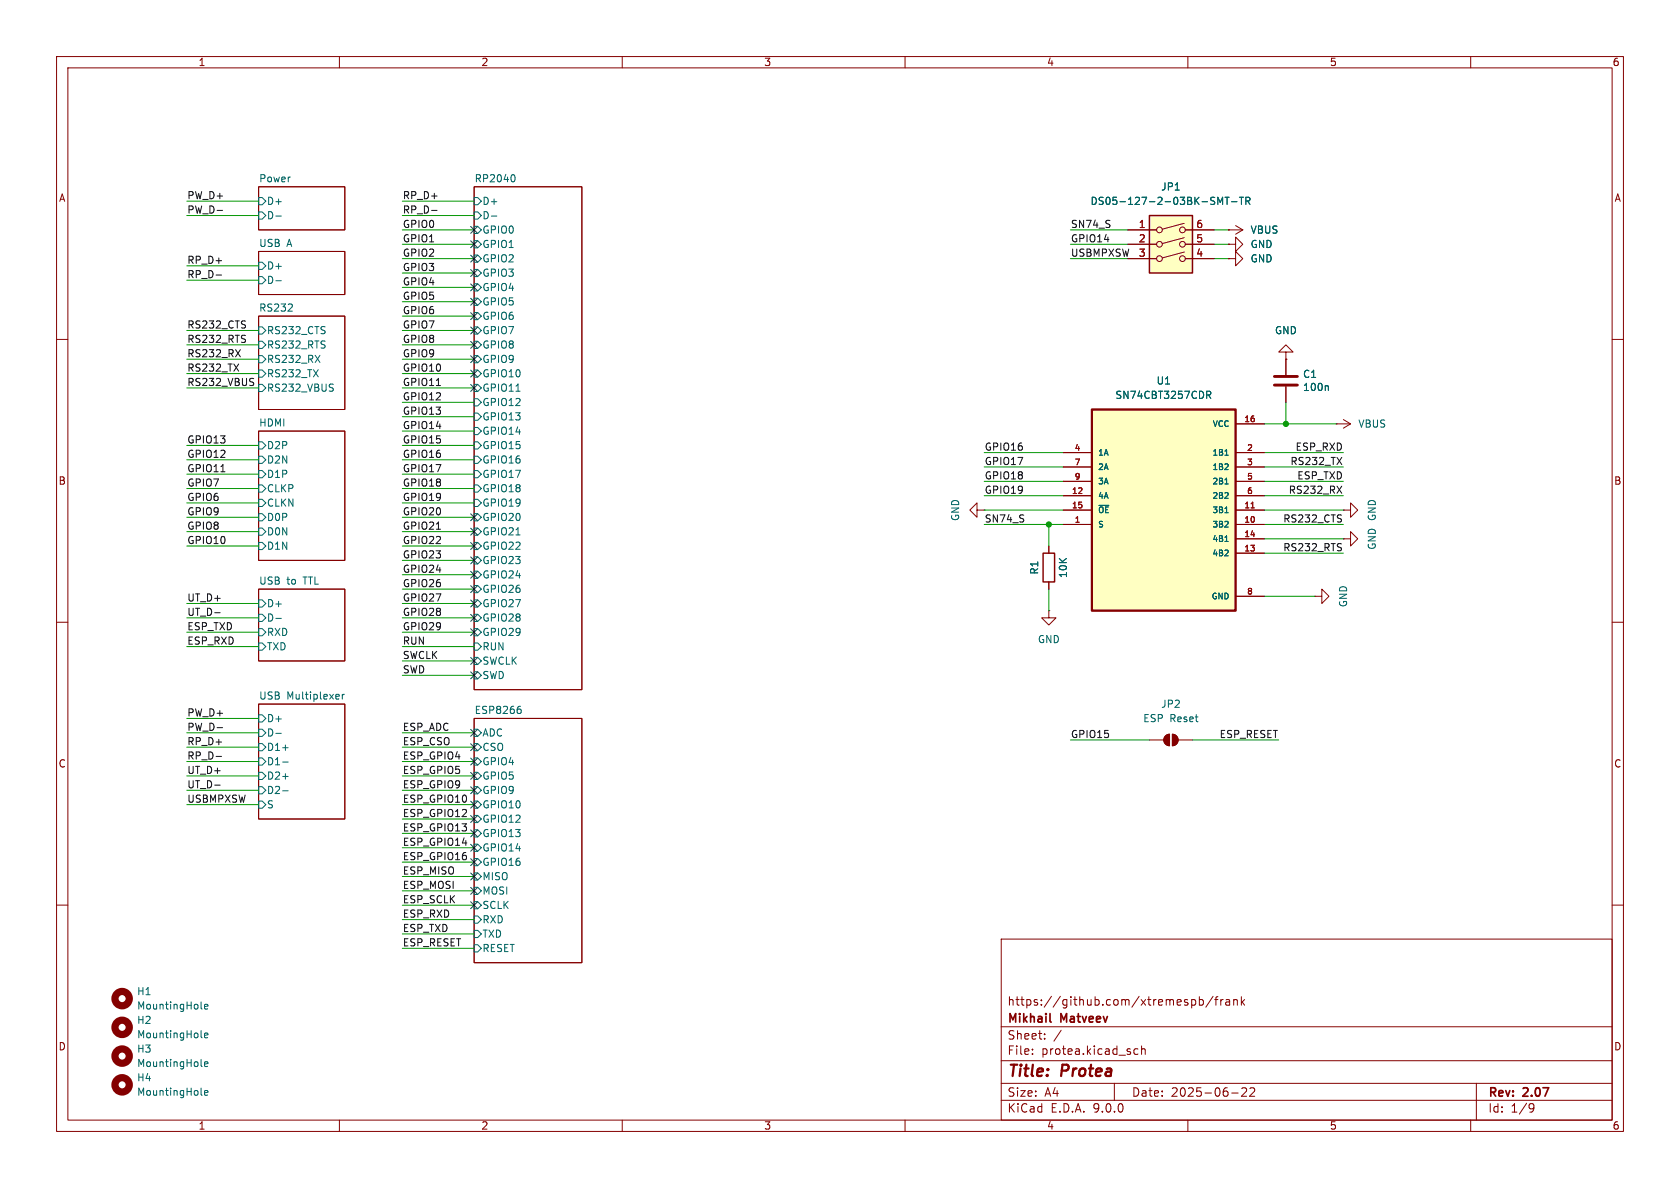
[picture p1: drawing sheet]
<svg xmlns="http://www.w3.org/2000/svg" width="297mm" height="210mm" viewBox="0 0 297 210" stroke-linecap="round" stroke-linejoin="round" font-family="sans-serif">
<g fill="none" stroke="#840000" stroke-width=".18">
<path d="M10 10h277v190h-277zM12 12h273v186h-273zM60 10v2M110 10v2M160 10v2M210 10v2M260 10v2M45.7 33h15.3v7.6h-15.3zM83.8 33h19.1v88.9h-19.1zM45.7 55.9h15.3v16.5h-15.3zM45.7 44.5h15.3v7.6h-15.3zM10 60h2"/>
<path d="M45.7 76.2h15.3v22.9h-15.3zM227.3 63.5v2.8M227.3 68.3v2.8M285 60h2M10 110h2M45.7 104.1h15.3v12.7h-15.3zM285 110h2M45.7 124.5h15.3v20.3h-15.3zM83.8 127h19.1v43.2h-19.1zM10 160h2M177 166h108v32h-108zM210.7 176.8l.4-.1 .3 .3v.4l-.2 .2h-.5"/>
<path d="M212 176.8l.5-.1 .2 .3v.4l-.1 .2h-.6M212 176.2v1.5M214.5 176.1l-1.3 2M214.7 176.7h.6M215.3 176.2l-.3 .2v1.3M215.8 176.7v1M216.2 176.7l-.2 .1-.2 .2M216.7 176.8h.6l.1 .9M217.4 177.1h-.5a.29 .29 0 0 0-.2 .3 .29 .29 0 0 0 .2 .3l.5-.1M218.1 176.8l.2-.1 .4 .1v.9M218.1 176.7v1M219.5 176.2v1.5"/>
<path d="M219.6 177.1l.4 .6M220 176.7l-.5 .6M285 160h2M60 198v2M110 198v2M160 198v2M177 194.5h108M177 191.5h108M177 187.5h108M177 181.5h108M182.5 186.3v.1M182.5 185.5v.1"/>
<path d="M184.7 183.6v.1M184.7 182.8v.1M187.6 182.1l-1.3 2M197 191.5v3M200.5 186.1l.2 .3 .5-.1M201.2 185.5l-.5-.1-.2 .3M201.8 185.5l.2-.1 .4 .1 .1 .9M201.8 184.9v1.5M210 198v2M217.7 193.2h1.2M219.5 192.4l.6-.1 .2 .1 .1 .3-.9 1.1h.9M221 192.4l.5-.1 .2 .1 .1 .3-.9 1.1h.9"/>
<path d="M260 198v2M261 191.5v6.5M270.6 195.1l.5 .1a.99 .99 0 0 1-.4 1.4h-.2M271.2 195.7l-.3 .3h-.3"/>
</g>
<path d="M185.6 180.5l.2 .2" fill="none" stroke="#840000" stroke-width=".3"/>
<g fill="none" stroke="#006464" stroke-width=".18">
<path d="M45.7 34.9h.7l.6 .7-.6 .6h-.7zM45.7 37.5h.7l.6 .6-.6 .6h-.7zM48.8 38.2h.9M83.8 34.9h.7l.6 .7-.6 .6h-.7zM83.8 37.5h.7l.6 .6-.6 .6h-.7zM86.9 38.2h.9M90.8 30.9a.79 .79 0 0 1 0 1.2M45.7 57.8h.7l.6 .6-.6 .7h-.7zM45.7 46.4h.7l.6 .6-.6 .6h-.7zM45.7 48.9h.7l.6 .6-.6 .7h-.7zM48.8 49.6h.9M50.9 55h.8"/>
<path d="M51.6 53.9v.4M83.8 40h.7l.6 .6-.6 .7h-.7zM83.8 42.5h.7l.6 .7-.6 .6h-.7zM83.8 45.1h.7l.6 .6-.6 .7h-.7zM83.8 47.6h.7l.6 .7-.6 .6h-.7zM83.8 50.2h.7l.6 .6-.6 .6h-.7zM83.8 52.7h.7l.6 .6-.6 .7h-.7zM83.8 55.2h.7l.6 .7-.6 .6h-.7zM83.8 57.8h.7l.6 .6-.6 .7h-.7zM45.7 60.3h.7l.6 .7-.6 .6h-.7zM45.7 62.9h.7l.6 .6-.6 .6h-.7zM45.7 65.4h.7l.6 .6-.6 .7h-.7z"/>
<path d="M45.7 67.9h.7l.6 .7-.6 .6h-.7zM45.7 78.1h.7l.6 .6-.6 .7h-.7zM55.7 62.8l.9 1.3M56.6 62.8l-.9 1.3M58.7 67.9l.2 .1M58.8 68.6l.1 .2-.1 .3M83.8 60.3h.7l.6 .7-.6 .6h-.7zM83.8 62.9h.7l.6 .6-.6 .6h-.7zM83.8 65.4h.7l.6 .6-.6 .7h-.7zM83.8 67.9h.7l.6 .7-.6 .6h-.7zM83.8 70.5h.7l.6 .6-.6 .7h-.7zM83.8 73h.7l.6 .7-.6 .6h-.7z"/>
<path d="M83.8 75.6h.7l.6 .6-.6 .6h-.7zM83.8 78.1h.7l.6 .6-.6 .7h-.7zM91.2 69.2h.7M234.7 68.2l.1 .2v.6M45.7 80.6h.7l.6 .7-.6 .6h-.7zM45.7 83.2h.7l.6 .6-.6 .7h-.7zM45.7 85.7h.7l.6 .7-.6 .6h-.7zM45.7 88.3h.7l.6 .6-.6 .6h-.7zM45.7 90.8h.7l.6 .6-.6 .7h-.7zM45.7 93.3h.7l.6 .7-.6 .6h-.7zM45.7 95.9h.7l.6 .6-.6 .7h-.7zM83.8 80.6h.7l.6 .7-.6 .6h-.7z"/>
<path d="M83.8 83.2h.7l.6 .6-.6 .7h-.7zM83.8 85.7h.7l.6 .7-.6 .6h-.7zM83.8 88.3h.7l.6 .6-.6 .6h-.7zM83.8 90.8h.7l.6 .6-.6 .7h-.7zM83.8 93.3h.7l.6 .7-.6 .6h-.7zM83.8 95.9h.7l.6 .6-.6 .7h-.7zM83.8 98.4h.7l.6 .7-.6 .6h-.7zM91.2 94.6h.7M45.7 106h.7l.6 .7-.6 .6h-.7zM45.7 108.6h.7l.6 .6-.6 .7h-.7zM45.7 111.1h.7l.6 .7-.6 .6h-.7zM45.7 113.7h.7l.6 .6-.6 .6h-.7z"/>
<path d="M48.8 109.3h.9M83.8 101h.7l.6 .6-.6 .6h-.7zM83.8 103.5h.7l.6 .6-.6 .7h-.7zM83.8 106h.7l.6 .7-.6 .6h-.7zM83.8 108.6h.7l.6 .6-.6 .7h-.7zM83.8 111.1h.7l.6 .7-.6 .6h-.7zM83.8 113.7h.7l.6 .6-.6 .6h-.7zM83.8 116.2h.7l.6 .6-.6 .7h-.7zM83.8 118.7h.7l.6 .7-.6 .6h-.7zM45.7 126.4h.7l.6 .6-.6 .6h-.7zM45.7 128.9h.7l.6 .6-.6 .7h-.7zM45.7 131.4h.7l.6 .7-.6 .6h-.7z"/>
<path d="M45.7 134h.7l.6 .6-.6 .7h-.7zM45.7 136.5h.7l.6 .7-.6 .6h-.7zM45.7 139.1h.7l.6 .6-.6 .6h-.7zM48.8 129.6h.9M50 132.2h.9M50 134.7h.9M50 137.3h.9M50 139.8h.9M59.8 122.7l.2 .3-.6 .2M59.9 123.5l-.1 .1M60.5 122.7v.9M60.9 122.7l-.4 .3"/>
<path d="M83.8 128.9h.7l.6 .6-.6 .7h-.7zM83.8 131.4h.7l.6 .7-.6 .6h-.7zM83.8 134h.7l.6 .6-.6 .7h-.7zM83.8 136.5h.7l.6 .7-.6 .6h-.7zM83.8 139.1h.7l.6 .6-.6 .6h-.7zM91.7 125.3h.2l.2 .3v.4l-.4 .1M91.8 124.9h.2M45.7 141.6h.7l.6 .6-.6 .7h-.7zM83.8 141.6h.7l.6 .6-.6 .7h-.7zM83.8 144.1h.7l.6 .7-.6 .6h-.7zM83.8 146.7h.7l.6 .6-.6 .7h-.7zM83.8 149.2h.7l.6 .7-.6 .6h-.7z"/>
<path d="M83.8 151.8h.7l.6 .6-.6 .6h-.7zM83.8 154.3h.7l.6 .6-.6 .7h-.7zM83.8 156.8h.7l.6 .7-.6 .6h-.7zM83.8 159.4h.7l.6 .6-.6 .7h-.7zM83.8 161.9h.7l.6 .7-.6 .6h-.7zM83.8 164.5h.7l.6 .6-.6 .6h-.7zM83.8 167h.7l.6 .6-.6 .7h-.7z"/>
</g>
<path d="M225.3 66.5h4.1M225.3 68.1h4.1" fill="none" stroke="#840000" stroke-width=".51"/>
<path d="M193 72.4h25.4v35.6h-25.4z" fill="#ffffc2"/>
<path d="M193 72.4h25.4v35.6h-25.4z" fill="none" stroke="#840000" stroke-width=".41"/>
<g fill="none" stroke="#840000" stroke-width=".18">
<path d="M218.4 74.9h5.1M185.4 96.5v1.3M188 80h5M188 82.6h5M188 85.1h5M188 87.6h5M188 90.2h5M188 92.7h5M218.4 80h5.1M218.4 82.6h5.1M218.4 85.1h5.1M218.4 87.6h5.1"/>
<path d="M218.4 90.2h5.1M218.4 92.7h5.1M218.4 95.3h5.1M218.4 97.8h5.1M237.5 95.3h1.3v-1.3l1.2 1.3-1.2 1.2v-1.2M237.5 95.3h.1M237.5 90.2h1.3v-1.3l1.2 1.3-1.2 1.2v-1.2M237.5 90.2h.1M185.4 108v1.2h1.3l-1.3 1.3-1.3-1.3h1.3M185.4 108h.1M185.4 102.9v1.2M218.4 105.4h5.1"/>
<path d="M232.4 105.4h1.3v-1.3l1.2 1.3-1.2 1.3v-1.3M232.4 105.4h.1M203.2 130.8h2.5M206 130.1l.8-.3v2a1.02 1.02 0 0 1-1-.6 1.02 1.02 0 0 1 .2-1.1zM207.3 129.8a1.02 1.02 0 0 1 1 1 1.02 1.02 0 0 1-1 1zM208.3 130.8h2.5"/>
</g>
<path d="M213.3 69.2h.5l.3 .2-.2 .4h-.6M213.6 69.8l.5 .6M194.3 89.3h1.7M216.5 80.5h.6M216.5 85.6h.6M216.5 90.6h.6M216.5 95.7h.6M35.5 188.4l.2 .1M36.2 188.1l.6-.1-.1-.2-.4-.1-.1 .2v.6h.5" fill="none" stroke="#006464" stroke-width=".18"/>
<path d="M221.2 89.8h.6" fill="none" stroke="#a90000" stroke-width=".18"/>
<g fill="#840000" stroke="#840000" stroke-width=".18">
<path d="M206 130.1l.8-.3v2a1.02 1.02 0 0 1-1-.6 1.02 1.02 0 0 1 .2-1.1z"/>
<path d="M207.3 129.8a1.02 1.02 0 0 1 1 1 1.02 1.02 0 0 1-1 1z"/>
</g>
<path d="M184.4 97.8h2v5.1h-2z" fill="none" stroke="#840000" stroke-width=".25"/>
<circle cx="21.6" cy="186.7" r="1.27" fill="none" stroke="#840000" stroke-width="1.3"/>
<path d="M203.2 38.1h7.6v10.2h-7.6z" fill="#ffffc2"/>
<g fill="none" stroke="#840000" stroke-width=".18">
<path d="M209.4 39.5l-3.9 1M218.4 39.9l1.3 .7M199.4 40.6h5.1M199.4 43.2h5.1M199.4 45.7h5.1M209.4 42l-3.9 1.1M209.4 44.6l-3.9 1M209.5 40.6h5.1M209.5 43.2h5.1M209.5 45.7h5.1M217.2 40.6h.1M217.2 45.7h1.2v-1.2l1.3 1.2-1.3 1.3v-1.3"/>
<path d="M217.2 45.7h.1M217.2 43.2h1.2v-1.3l1.3 1.3-1.3 1.3v-1.3M217.2 43.2h.1M217.2 40.6h2.5M219.7 40.6l-1.3 .8M218.4 74.9h5.1M227.3 62.2h1.3l-1.3-1.2-1.2 1.2h1.2v1.3M227.3 63.5h.1M227.3 63.5v2.8M227.3 68.3v2.8M236.2 74.9h.1M236.2 74.9h2.6"/>
<path d="M237.5 74.2l1.3 .7M238.8 74.9l-1.3 .8M172.7 90.2v-1.3l-1.3 1.3 1.3 1.2v-1.2h1.3M174 90.2h.1M185.4 96.5v1.3M188 80h5M188 82.6h5M188 85.1h5M188 87.6h5M188 90.2h5M188 92.7h5M218.4 80h5.1"/>
<path d="M218.4 82.6h5.1M218.4 85.1h5.1M218.4 87.6h5.1M218.4 90.2h5.1M218.4 92.7h5.1M218.4 95.3h5.1M218.4 97.8h5.1M185.4 102.9v1.2M218.4 105.4h5.1"/>
<circle cx="205" cy="45.7" r=".51"/>
<circle cx="205" cy="43.2" r=".51"/>
<circle cx="205" cy="40.6" r=".51"/>
<circle cx="209" cy="43.2" r=".51"/>
<circle cx="209" cy="45.7" r=".51"/>
<circle cx="209" cy="40.6" r=".51"/>
</g>
<path d="M203.2 38.1h7.6v10.2h-7.6z" fill="none" stroke="#840000" stroke-width=".25"/>
<g fill="none" stroke="#006464" stroke-width=".18">
<path d="M215.3 36.1v-1.2l.4 .9 .4-.9v1.2M216.6 34.9h.7M216.9 34.9v1.2M217.7 35.7h1M219.1 34.9h.7M219.5 34.9v1.2M220.3 35.5h.6l.1-.2-.1-.3-.6-.1v1.2M220.6 35.5l.4 .6M213.3 69.2h.5l.3 .2-.2 .4h-.6M213.6 69.8l.5 .6M234.7 68.2l.1 .2v.6M194.3 89.3h1.7"/>
<path d="M216.5 80.5h.6M216.5 85.6h.6M216.5 90.6h.6M216.5 95.7h.6M35.5 178.2l.2 .2M36.2 178l.6-.2-.1-.2-.4-.1-.1 .2v.6h.5M35.5 193.4l.2 .2M35.5 183.3l.2 .2M36.2 193.2l.6-.1-.1-.3h-.4l-.1 .2v.6h.5M36.2 183l.6-.1-.1-.2-.4-.1-.1 .2v.6h.5"/>
</g>
<g fill="none" stroke="#840000" stroke-width="1.3">
<circle cx="21.6" cy="176.5" r="1.27"/>
<circle cx="21.6" cy="191.8" r="1.27"/>
<circle cx="21.6" cy="181.6" r="1.27"/>
</g>
<g fill="none" stroke="#0f0f0f" stroke-width=".18">
<path d="M38.4 37.2h.9M76.3 37.2h1M38.2 48.6h1M41.6 61.8l.9 1.3M42.5 61.8l-.9 1.3M44.7 66.9h.2M44.7 67.6l.2 .2-.2 .3M77.1 68.2h.8M39 83.4h.8M77.1 93.6h.8M236.4 85.9l.8 1.3M237.2 85.9l-.8 1.3"/>
<path d="M38 108.3h.9M38 138.8h.9M38.2 133.7h1M38.4 128.6h.9"/>
</g>
<g fill="none" stroke="#009600" stroke-width=".18">
<path d="M33 38.1h12.7M33 35.6h12.7M71.1 38.1h12.7M71.1 35.6h12.7M33 47h12.7M33 49.5h12.7M33 58.4h12.7M71.1 43.2h12.7M71.1 58.4h12.7M71.1 40.6h12.7M71.1 45.7h12.7M71.1 53.3h12.7"/>
<path d="M71.1 50.8h12.7M71.1 48.3h12.7M71.1 55.9h12.7M189.2 43.2h10.2M189.2 40.6h10.2M189.2 45.7h10.2M214.6 43.2h2.6M214.6 40.6h2.6M214.6 45.7h2.6M33 61h12.7M33 66h12.7M33 78.7h12.7"/>
<path d="M33 68.6h12.7M33 63.5h12.7M71.1 71.1h12.7M71.1 61h12.7M71.1 66h12.7M71.1 78.7h12.7M71.1 68.6h12.7M71.1 63.5h12.7M71.1 76.2h12.7M71.1 73.7h12.7M223.5 74.9h12.7M227.3 71.1v3.8"/>
<path d="M33 91.4h12.7M33 86.4h12.7M33 94h12.7M33 88.9h12.7M33 81.3h12.7M33 83.8h12.7M33 96.5h12.7M71.1 91.4h12.7M71.1 86.4h12.7M71.1 94h12.7M71.1 88.9h12.7M71.1 81.3h12.7"/>
<path d="M71.1 83.8h12.7M71.1 96.5h12.7M71.1 99.1h12.7M174 80h14M174 90.2h14M174 92.7h14M174 87.6h14M174 82.6h14M174 85.1h14M185.4 92.7v3.8M223.5 80h14M223.5 97.8h14"/>
<path d="M223.5 90.2h14M223.5 95.3h14M223.5 92.7h14M223.5 87.6h14M223.5 82.6h14M223.5 85.1h14M33 114.3h12.7M33 106.7h12.7M33 109.2h12.7M33 111.8h12.7M71.1 114.3h12.7M71.1 106.7h12.7"/>
<path d="M71.1 109.2h12.7M71.1 111.8h12.7M71.1 119.4h12.7M71.1 116.8h12.7M71.1 104.1h12.7M71.1 101.6h12.7M185.4 104.1v3.9M223.5 105.4h8.9M33 129.5h12.7M33 127h12.7M33 139.7h12.7M33 137.2h12.7"/>
<path d="M33 134.6h12.7M33 132.1h12.7M71.1 129.5h12.7M71.1 139.7h12.7M71.1 137.2h12.7M71.1 134.6h12.7M71.1 132.1h12.7M189.2 130.8h14M210.8 130.8h15.3M33 142.2h12.7M71.1 142.2h12.7M71.1 149.9h12.7"/>
<path d="M71.1 154.9h12.7M71.1 152.4h12.7M71.1 157.5h12.7M71.1 147.3h12.7M71.1 144.8h12.7M71.1 165.1h12.7M71.1 160h12.7M71.1 162.6h12.7M71.1 167.6h12.7"/>
</g>
<g fill="none" stroke="#000084" stroke-width=".18">
<path d="M83.2 45.1l1.2 1.2M83.2 40l1.2 1.2M83.2 42.6l1.2 1.2M83.2 47.7l1.2 1.2M83.2 50.2l1.2 1.2M83.2 52.7l1.2 1.2M83.2 57.8l1.2 1.2M83.2 55.3l1.2 1.2M84.4 45.1l-1.2 1.2M84.4 40l-1.2 1.2M84.4 42.6l-1.2 1.2M84.4 47.7l-1.2 1.2"/>
<path d="M84.4 50.2l-1.2 1.2M84.4 52.7l-1.2 1.2M84.4 57.8l-1.2 1.2M84.4 55.3l-1.2 1.2M83.2 62.9l1.2 1.2M83.2 60.4l1.2 1.2M83.2 65.4l1.2 1.2M83.2 68l1.2 1.2M84.4 62.9l-1.2 1.2M84.4 60.4l-1.2 1.2M84.4 65.4l-1.2 1.2M84.4 68l-1.2 1.2"/>
<path d="M83.2 95.9l1.2 1.2M83.2 90.8l1.2 1.2M83.2 93.4l1.2 1.2M83.2 98.5l1.2 1.2M84.4 95.9l-1.2 1.2M84.4 90.8l-1.2 1.2M84.4 93.4l-1.2 1.2M84.4 98.5l-1.2 1.2M83.2 111.2l1.2 1.2M83.2 118.8l1.2 1.2M83.2 116.2l1.2 1.2M83.2 101l1.2 1.2"/>
<path d="M83.2 108.6l1.2 1.2M83.2 103.5l1.2 1.2M83.2 106.1l1.2 1.2M84.4 111.2l-1.2 1.2M84.4 118.8l-1.2 1.2M84.4 116.2l-1.2 1.2M84.4 101l-1.2 1.2M84.4 108.6l-1.2 1.2M84.4 103.5l-1.2 1.2M84.4 106.1l-1.2 1.2M83.2 128.9l1.2 1.2M83.2 139.1l1.2 1.2"/>
<path d="M83.2 131.5l1.2 1.2M83.2 134l1.2 1.2M83.2 136.6l1.2 1.2M84.4 128.9l-1.2 1.2M84.4 139.1l-1.2 1.2M84.4 131.5l-1.2 1.2M84.4 134l-1.2 1.2M84.4 136.6l-1.2 1.2M83.2 141.6l1.2 1.2M83.2 146.7l1.2 1.2M83.2 149.3l1.2 1.2M83.2 156.9l1.2 1.2"/>
<path d="M83.2 144.2l1.2 1.2M83.2 159.4l1.2 1.2M83.2 151.8l1.2 1.2M83.2 154.3l1.2 1.2M84.4 141.6l-1.2 1.2M84.4 146.7l-1.2 1.2M84.4 149.3l-1.2 1.2M84.4 156.9l-1.2 1.2M84.4 144.2l-1.2 1.2M84.4 159.4l-1.2 1.2M84.4 151.8l-1.2 1.2M84.4 154.3l-1.2 1.2"/>
</g>
<path d="M221.2 89.8h.6" fill="none" stroke="#a90000" stroke-width=".18"/>
<g fill="#009600" stroke="#009600" stroke-width=".18">
<circle cx="185.4" cy="92.7" r=".46"/>
<circle cx="227.3" cy="74.9" r=".46"/>
</g>
<g font-size="2.8" fill="#840000">
<text x="178" y="190.9">Title:</text>
<text x="187.7" y="190.9">Protea</text>
</g>
<g font-size="2.1" fill="#840000">
<text x="178" y="178">https://github.com/xtremespb/frank</text>
<text x="178" y="184">Sheet:</text>
<text x="178" y="181.2">Mikhail</text>
<text x="187.6" y="181.2">Matveev</text>
<text x="178" y="186.7">File:</text>
<text x="184.1" y="186.7">protea.kicad_sch</text>
<text x="178" y="196.9">KiCad</text>
<text x="178" y="194.1">Size:</text>
<text x="184.7" y="194.1">A4</text>
<text x="185.7" y="196.9">E.D.A.</text>
<text x="193.3" y="196.9">9.0.0</text>
<text x="200" y="194.1">Date:</text>
<text x="207" y="194.1">2025-06-22</text>
<text x="263" y="194.3">Rev:</text>
<text x="263" y="196.9">Id:</text>
<text x="267.1" y="196.9">1/9</text>
<text x="269.4" y="194.3">2.07</text>
</g>
<g font-size="1.8" fill="#840000">
<text x="35" y="11.9">1</text>
<text x="85" y="11.9">2</text>
<text x="135" y="11.9">3</text>
<text x="185" y="11.9">4</text>
<text x="235" y="11.9">5</text>
<text x="285" y="11.9">6</text>
<text x="10.3" y="35.9">A</text>
<text x="285.3" y="35.9">A</text>
<text x="10.3" y="85.9">B</text>
<text x="285.3" y="85.9">B</text>
<text x="10.3" y="135.9">C</text>
<text x="285.3" y="135.9">C</text>
<text x="10.3" y="185.9">D</text>
<text x="285.3" y="185.9">D</text>
<text x="35" y="199.9">1</text>
<text x="85" y="199.9">2</text>
<text x="135" y="199.9">3</text>
<text x="185" y="199.9">4</text>
<text x="235" y="199.9">5</text>
<text x="285" y="199.9">6</text>
</g>
<g font-size="1.8" fill="#0f0f0f">
<text x="33" y="35.3">PW_D+</text>
<text x="71.1" y="35.3">RP_D+</text>
<text x="33" y="37.8">PW_D-</text>
<text x="71.1" y="37.8">RP_D-</text>
<text x="71.1" y="40.4">GPIO0</text>
<text x="189.2" y="40.4">SN74_S</text>
<text x="33" y="46.7">RP_D+</text>
<text x="71.1" y="48">GPIO3</text>
<text x="71.1" y="42.9">GPIO1</text>
<text x="71.1" y="45.5">GPIO2</text>
<text x="189.2" y="42.9">GPIO14</text>
<text x="189.2" y="45.5">USBMPXSW</text>
<text x="33" y="49.3">RP_D-</text>
<text x="71.1" y="53.1">GPIO5</text>
<text x="71.1" y="50.5">GPIO4</text>
<text x="33" y="58.2">RS232_CTS</text>
<text x="71.1" y="58.2">GPIO7</text>
<text x="71.1" y="55.6">GPIO6</text>
<text x="33" y="63.2">RS232_RX</text>
<text x="33" y="65.8">RS232_TX</text>
<text x="33" y="60.7">RS232_RTS</text>
<text x="71.1" y="60.7">GPIO8</text>
<text x="71.1" y="63.2">GPIO9</text>
<text x="71.1" y="65.8">GPIO10</text>
<text x="33" y="68.3">RS232_VBUS</text>
<text x="71.1" y="68.3">GPIO11</text>
<text x="71.1" y="70.9">GPIO12</text>
<text x="71.1" y="73.4">GPIO13</text>
<text x="71.1" y="75.9">GPIO14</text>
<text x="33" y="83.6">GPIO11</text>
<text x="33" y="81">GPIO12</text>
<text x="33" y="78.5">GPIO13</text>
<text x="71.1" y="78.5">GPIO15</text>
<text x="71.1" y="81">GPIO16</text>
<text x="71.1" y="83.6">GPIO17</text>
<text x="174" y="79.7">GPIO16</text>
<text x="174" y="82.3">GPIO17</text>
<text x="228" y="82.3">RS232_TX</text>
<text x="228.9" y="79.7">ESP_RXD</text>
<text x="33" y="86.1">GPIO7</text>
<text x="33" y="88.6">GPIO6</text>
<text x="71.1" y="88.6">GPIO19</text>
<text x="71.1" y="86.1">GPIO18</text>
<text x="174" y="84.8">GPIO18</text>
<text x="174" y="87.4">GPIO19</text>
<text x="227.7" y="87.4">RS232_RX</text>
<text x="229.2" y="84.8">ESP_TXD</text>
<text x="33" y="93.7">GPIO8</text>
<text x="33" y="91.2">GPIO9</text>
<text x="71.1" y="91.2">GPIO20</text>
<text x="71.1" y="93.7">GPIO21</text>
<text x="174" y="92.4">SN74_S</text>
<text x="226.8" y="92.4">RS232_CTS</text>
<text x="33" y="96.3">GPIO10</text>
<text x="71.1" y="101.3">GPIO24</text>
<text x="71.1" y="98.8">GPIO23</text>
<text x="71.1" y="96.3">GPIO22</text>
<text x="226.8" y="97.5">RS232_RTS</text>
<text x="33" y="106.4">UT_D+</text>
<text x="71.1" y="106.4">GPIO27</text>
<text x="71.1" y="103.9">GPIO26</text>
<text x="33" y="109">UT_D-</text>
<text x="33" y="111.5">ESP_TXD</text>
<text x="71.1" y="111.5">GPIO29</text>
<text x="71.1" y="109">GPIO28</text>
<text x="33" y="114">ESP_RXD</text>
<text x="71.1" y="114">RUN</text>
<text x="71.1" y="116.6">SWCLK</text>
<text x="71.1" y="119.1">SWD</text>
<text x="33" y="126.7">PW_D+</text>
<text x="33" y="131.8">RP_D+</text>
<text x="33" y="129.3">PW_D-</text>
<text x="71.1" y="131.8">ESP_CSO</text>
<text x="71.1" y="129.3">ESP_ADC</text>
<text x="189.2" y="130.5">GPIO15</text>
<text x="215.5" y="130.5">ESP_RESET</text>
<text x="33" y="134.4">RP_D-</text>
<text x="33" y="136.9">UT_D+</text>
<text x="71.1" y="134.4">ESP_GPIO4</text>
<text x="71.1" y="136.9">ESP_GPIO5</text>
<text x="33" y="139.4">UT_D-</text>
<text x="33" y="142">USBMPXSW</text>
<text x="71.1" y="142">ESP_GPIO10</text>
<text x="71.1" y="139.4">ESP_GPIO9</text>
<text x="71.1" y="147.1">ESP_GPIO13</text>
<text x="71.1" y="144.5">ESP_GPIO12</text>
<text x="71.1" y="149.6">ESP_GPIO14</text>
<text x="71.1" y="152.1">ESP_GPIO16</text>
<text x="71.1" y="154.7">ESP_MISO</text>
<text x="71.1" y="159.8">ESP_SCLK</text>
<text x="71.1" y="157.2">ESP_MOSI</text>
<text x="71.1" y="162.3">ESP_RXD</text>
<text x="71.1" y="167.4">ESP_RESET</text>
<text x="71.1" y="164.8">ESP_TXD</text>
</g>
<g font-size="1.8" fill="#006464">
<text x="45.7" y="32.3">Power</text>
<text x="83.8" y="32.3">RP2040</text>
<text x="205.2" y="33.9">JP1</text>
<text x="47.1" y="36.4">D+</text>
<text x="47.1" y="39">D-</text>
<text x="85.2" y="36.4">D+</text>
<text x="85.2" y="39">D-</text>
<text x="85.2" y="41.5">GPIO0</text>
<text x="192.7" y="36.4">DS05-127-2-03BK-SMT-TR</text>
<text x="221" y="41.5">VBUS</text>
<text x="45.7" y="43.7">USB</text>
<text x="47.1" y="47.9">D+</text>
<text x="50.7" y="43.7">A</text>
<text x="85.2" y="44">GPIO1</text>
<text x="85.2" y="46.6">GPIO2</text>
<text x="221" y="46.6">GND</text>
<text x="221" y="44">GND</text>
<text x="47.1" y="50.4">D-</text>
<text x="85.2" y="49.1">GPIO3</text>
<text x="85.2" y="51.7">GPIO4</text>
<text x="45.7" y="55.2">RS232</text>
<text x="47.1" y="59.3">RS232_CTS</text>
<text x="85.2" y="54.2">GPIO5</text>
<text x="85.2" y="56.7">GPIO6</text>
<text x="85.2" y="59.3">GPIO7</text>
<text x="225.3" y="59.3">GND</text>
<text x="47.1" y="61.8">RS232_RTS</text>
<text x="47.1" y="64.4">RS232_RX</text>
<text x="85.2" y="61.8">GPIO8</text>
<text x="85.2" y="64.4">GPIO9</text>
<text x="47.1" y="66.9">RS232_TX</text>
<text x="47.1" y="69.4">RS232_VBUS</text>
<text x="85.2" y="66.9">GPIO10</text>
<text x="85.2" y="69.4">GPIO11</text>
<text x="85.2" y="72">GPIO12</text>
<text x="197.1" y="70.7">SN74CBT3257CDR</text>
<text x="204.4" y="68.2">U1</text>
<text x="230.3" y="67">C1</text>
<text x="230.3" y="69.3">100n</text>
<text x="45.7" y="75.5">HDMI</text>
<text x="85.2" y="74.5">GPIO13</text>
<text x="85.2" y="77.1">GPIO14</text>
<text x="240" y="75.8">VBUS</text>
<text x="47.1" y="79.6">D2P</text>
<text x="47.1" y="82.1">D2N</text>
<text x="85.2" y="79.6">GPIO15</text>
<text x="85.2" y="82.1">GPIO16</text>
<text x="47.1" y="84.7">D1P</text>
<text x="47.1" y="87.2">CLKP</text>
<text x="47.1" y="89.8">CLKN</text>
<text x="85.2" y="84.7">GPIO17</text>
<text x="85.2" y="87.2">GPIO18</text>
<text x="85.2" y="89.8">GPIO19</text>
<text x="47.1" y="92.3">D0P</text>
<text x="47.1" y="94.8">D0N</text>
<text x="85.2" y="92.3">GPIO20</text>
<text x="85.2" y="94.8">GPIO21</text>
<text x="169.8" y="92.2" transform="rotate(-90 169.8 92.2)">GND</text>
<text x="47.1" y="97.4">D1N</text>
<text x="85.2" y="97.4">GPIO22</text>
<text x="85.2" y="99.9">GPIO23</text>
<text x="183.7" y="101.7" transform="rotate(-90 183.7 101.7)">R1</text>
<text x="243.4" y="97.3" transform="rotate(-90 243.4 97.3)">GND GND</text>
<text x="45.7" y="103.4">USB</text>
<text x="47.1" y="107.5">D+</text>
<text x="50.7" y="103.4">to</text>
<text x="53.7" y="103.4">TTL</text>
<text x="85.2" y="102.5">GPIO24</text>
<text x="85.2" y="105">GPIO26</text>
<text x="85.2" y="107.5">GPIO27</text>
<text x="188.8" y="102.3" transform="rotate(-90 188.8 102.3)">10K</text>
<text x="238.4" y="107.4" transform="rotate(-90 238.4 107.4)">GND</text>
<text x="47.1" y="110.1">D-</text>
<text x="47.1" y="112.6">RXD</text>
<text x="85.2" y="110.1">GPIO28</text>
<text x="85.2" y="112.6">GPIO29</text>
<text x="183.4" y="113.9">GND</text>
<text x="47.1" y="115.2">TXD</text>
<text x="85.2" y="115.2">RUN</text>
<text x="85.2" y="117.7">SWCLK</text>
<text x="45.7" y="123.7">USB</text>
<text x="50.7" y="123.7">Multiplexer</text>
<text x="85.2" y="120.2">SWD</text>
<text x="205.2" y="125.3">JP2</text>
<text x="47.1" y="127.9">D+</text>
<text x="47.1" y="130.4">D-</text>
<text x="83.8" y="126.3">ESP8266</text>
<text x="85.2" y="130.4">ADC</text>
<text x="202" y="127.9">ESP</text>
<text x="206.8" y="127.9">Reset</text>
<text x="47.1" y="132.9">D1+</text>
<text x="47.1" y="135.5">D1-</text>
<text x="85.2" y="132.9">CSO</text>
<text x="85.2" y="135.5">GPIO4</text>
<text x="47.1" y="138">D2+</text>
<text x="47.1" y="140.6">D2-</text>
<text x="47.1" y="143.1">S</text>
<text x="85.2" y="138">GPIO5</text>
<text x="85.2" y="140.6">GPIO9</text>
<text x="85.2" y="143.1">GPIO10</text>
<text x="85.2" y="145.6">GPIO12</text>
<text x="85.2" y="148.2">GPIO13</text>
<text x="85.2" y="150.7">GPIO14</text>
<text x="85.2" y="153.3">GPIO16</text>
<text x="85.2" y="155.8">MISO</text>
<text x="85.2" y="158.3">MOSI</text>
<text x="85.2" y="160.9">SCLK</text>
<text x="85.2" y="163.4">RXD</text>
<text x="85.2" y="166">TXD</text>
<text x="85.2" y="168.5">RESET</text>
<text x="24.1" y="176.1">H1</text>
<text x="24.1" y="178.7">MountingHole</text>
<text x="24.1" y="181.2">H2</text>
<text x="24.1" y="183.7">MountingHole</text>
<text x="24.1" y="186.3">H3</text>
<text x="24.1" y="188.8">MountingHole</text>
<text x="24.1" y="191.4">H4</text>
<text x="24.1" y="193.9">MountingHole</text>
</g>
<g font-size="1.8" fill="#a90000">
<text x="201.2" y="40.4">1</text>
<text x="211.4" y="40.4">6</text>
<text x="201.2" y="42.9">2</text>
<text x="201.2" y="45.5">3</text>
<text x="211.4" y="42.9">5</text>
<text x="211.4" y="45.5">4</text>
</g>
<g font-size="1.4" fill="#006464">
<text x="214.3" y="75.7">VCC</text>
<text x="194.1" y="80.7">1A</text>
<text x="194.1" y="83.3">2A</text>
<text x="214.2" y="80.7">1B1</text>
<text x="214.2" y="83.3">1B2</text>
<text x="194.1" y="85.8">3A</text>
<text x="194.1" y="88.4">4A</text>
<text x="214.2" y="85.8">2B1</text>
<text x="214.2" y="88.4">2B2</text>
<text x="194.1" y="90.9">~{OE}</text>
<text x="194.1" y="93.4">S</text>
<text x="214.2" y="90.9">3B1</text>
<text x="214.2" y="93.4">3B2</text>
<text x="214.2" y="96">4B1</text>
<text x="214.2" y="98.5">4B2</text>
<text x="214.1" y="106.1">GND</text>
</g>
<g font-size="1.4" fill="#a90000">
<text x="219.9" y="74.7">16</text>
<text x="189.9" y="79.8">4</text>
<text x="189.9" y="82.3">7</text>
<text x="220.4" y="79.8">2</text>
<text x="220.4" y="82.3">3</text>
<text x="189.4" y="87.4">12</text>
<text x="189.4" y="89.9">15</text>
<text x="189.9" y="84.8">9</text>
<text x="219.9" y="89.9">11</text>
<text x="220.4" y="84.8">5</text>
<text x="220.4" y="87.4">6</text>
<text x="189.9" y="92.5">1</text>
<text x="219.9" y="92.5">10</text>
<text x="219.9" y="95">14</text>
<text x="219.9" y="97.5">13</text>
<text x="220.4" y="105.2">8</text>
</g>
</svg>
